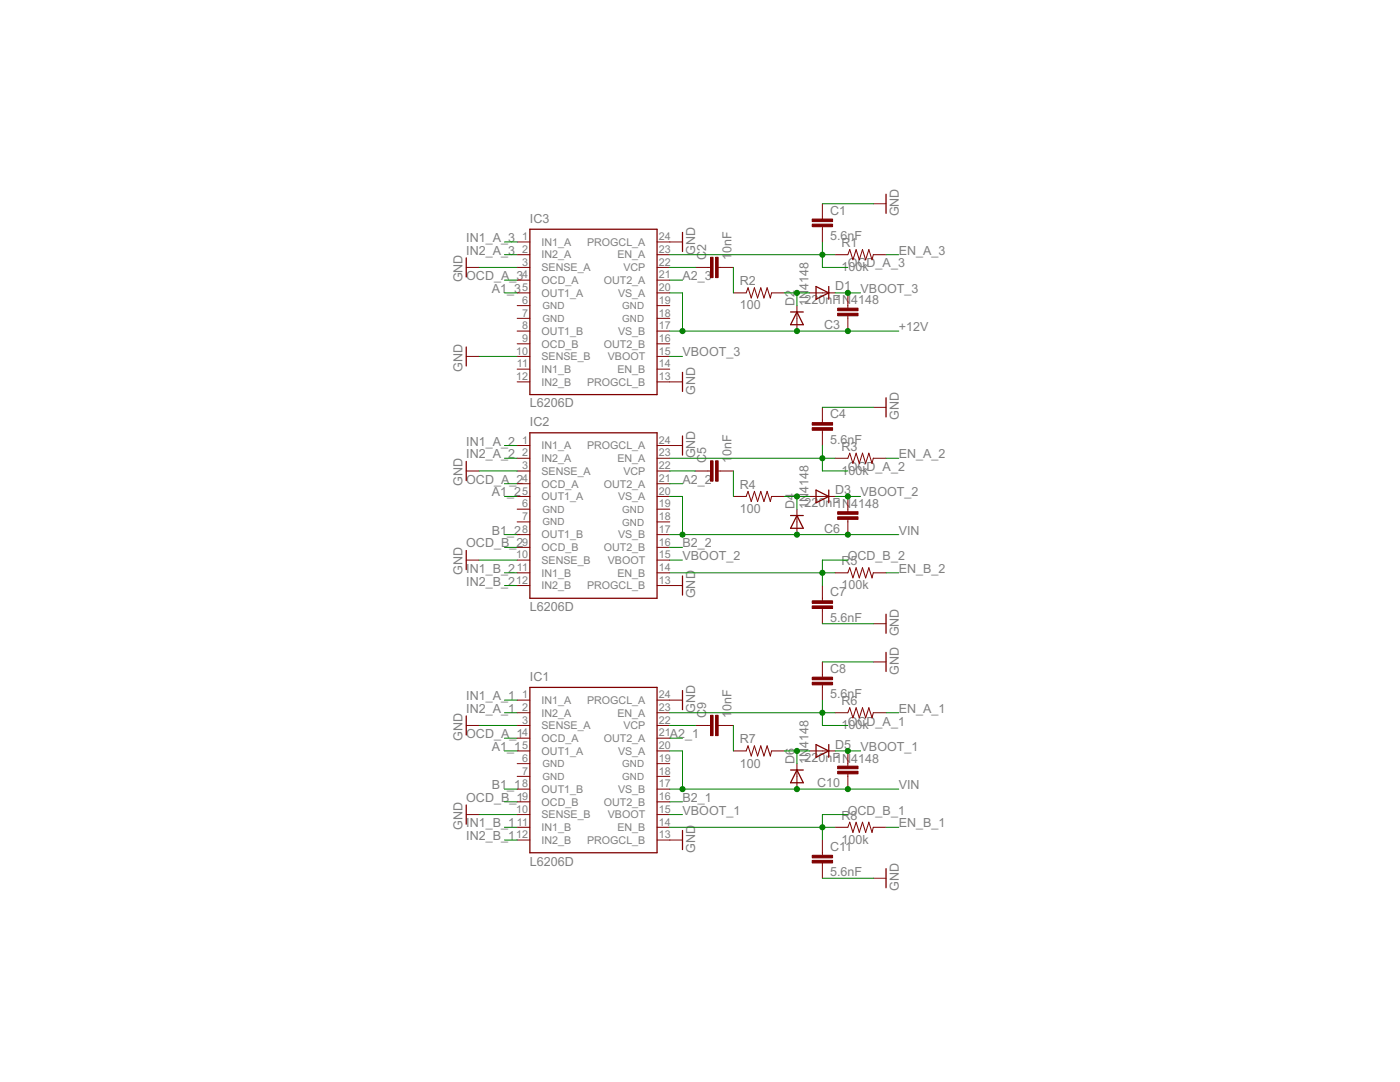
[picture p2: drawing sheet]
<svg xmlns="http://www.w3.org/2000/svg" width="279mm" height="216mm" viewBox="0 0 279 216" stroke-linecap="round" stroke-linejoin="round" font-family="sans-serif">
<g fill="none" stroke="#800000" stroke-width=".25">
<path d="M176.8 38.8v3.8M93 51.5v3.8M105.7 45.7h25.4v33h-25.4zM136.2 46.4v3.8M162.9 57.2l2.5 1.2-2.5 1.3zM165.4 57.2v2.5M93 69.2v3.8M136.2 74.3v3.8M157.8 62.3h2.5M159 62.3l1.3 2.5h-2.5zM176.8 79.4v3.8M93 92.1v3.8"/>
<path d="M105.7 86.4h25.4v33h-25.4zM136.2 87v3.8M162.9 97.8l2.5 1.3-2.5 1.2zM165.4 97.8v2.5M93 109.9v3.8M136.2 114.9v3.8M157.8 102.9h2.5M159 102.9l1.3 2.5h-2.5zM105.7 137.2h25.4v33h-25.4zM136.2 137.8v3.8M176.8 122.6v3.8M176.8 130.2v3.8"/>
<path d="M93 142.9v3.8M157.8 153.6h2.5M159 153.6l1.3 2.6h-2.5zM162.9 148.6l2.5 1.2-2.5 1.3zM165.4 148.6v2.5M93 160.6v3.8M136.2 165.7v3.8M176.8 173.3v3.8"/>
</g>
<g fill="none" stroke="#800000" stroke-width=".2">
<path d="M93 53.4h2.6M103.2 55.9h2.5M103.2 48.3h2.5M103.2 53.4h2.5M103.2 58.4h2.5M103.2 50.8h2.5M131.1 55.9h2.6M131.1 48.3h5.1M131.1 53.4h2.6M131.1 58.4h2.6M131.1 50.8h2.6M138.7 53.4h3.1"/>
<path d="M143.3 53.4h3.1M146.4 58.4h2.5l.4-1 .6 2.1 .7-2.1 .6 2.1 .6-2.1 .7 2.1 .6-2.1 .6 2.1 .3-1.1h2.5M161.6 58.4h5.1M164.1 40.7v3M164.1 45.2v3.1M166.7 50.8h2.5l.4-1 .6 2 .7-2 .6 2 .6-2 .7 2 .6-2 .6 2 .3-1h2.5M169.2 58.4v3.1M174.3 40.7h2.5M93 71.1h2.6M103.2 61h2.5M103.2 73.7h2.5M103.2 71.1h2.5"/>
<path d="M103.2 63.5h2.5M103.2 68.6h2.5M103.2 76.2h2.5M103.2 66.1h2.5M131.1 61h2.6M131.1 73.7h2.6M131.1 71.1h2.6M131.1 63.5h2.6M131.1 68.6h2.6M131.1 76.2h5.1M131.1 66.1h2.6M159 61v5.1"/>
<path d="M169.2 63v3.1M93 94h2.6M103.2 96.5h2.5M103.2 88.9h2.5M103.2 94h2.5M103.2 99.1h2.5M103.2 91.4h2.5M131.1 96.5h2.6M131.1 88.9h5.1M131.1 94h2.6M131.1 99.1h2.6M131.1 91.4h2.6"/>
<path d="M138.7 94h3.1M143.3 94h3.1M146.4 99.1h2.5l.4-1.1 .6 2.1 .7-2.1 .6 2.1 .6-2.1 .7 2.1 .6-2.1 .6 2.1 .3-1h2.5M161.6 99.1h5.1M164.1 81.3v3M164.1 85.9v3M166.7 91.4h2.5l.4-1 .6 2.1 .7-2.1 .6 2.1 .6-2.1 .7 2.1 .6-2.1 .6 2.1 .3-1.1h2.5M169.2 99.1v3M174.3 81.3h2.5M93 111.8h2.6M103.2 101.6h2.5M103.2 114.3h2.5"/>
<path d="M103.2 111.8h2.5M103.2 104.1h2.5M103.2 109.2h2.5M103.2 116.8h2.5M103.2 106.7h2.5M131.1 101.6h2.6M131.1 114.3h2.6M131.1 111.8h2.6M131.1 104.1h2.6M131.1 109.2h2.6M131.1 116.8h5.1M131.1 106.7h2.6"/>
<path d="M159 101.6v5.1M164.1 116.8v3.1M166.7 114.3h2.5l.4-1 .6 2 .7-2 .6 2 .6-2 .7 2 .6-2 .6 2 .3-1h2.5M169.2 103.6v3.1M103.2 139.7h2.5M131.1 139.7h5.1M164.1 121.4v3.1M164.1 132.1v3M164.1 136.7v3M174.3 132.1h2.5M174.3 124.5h2.5M93 144.8h2.6"/>
<path d="M103.2 147.3h2.5M103.2 144.8h2.5M103.2 152.4h2.5M103.2 149.8h2.5M103.2 154.9h2.5M103.2 160h2.5M103.2 157.5h2.5M103.2 142.2h2.5M131.1 147.3h2.6M131.1 144.8h2.6M131.1 152.4h2.6M131.1 149.8h2.6"/>
<path d="M131.1 154.9h2.6M131.1 160h2.6M131.1 157.5h2.6M131.1 142.2h2.6M138.7 144.8h3.1M143.3 144.8h3.1M146.4 149.8h2.5l.4-1 .6 2.1 .7-2.1 .6 2.1 .6-2.1 .7 2.1 .6-2.1 .6 2.1 .3-1.1h2.5M159 152.4v5.1M161.6 149.8h5.1M166.7 142.2h2.5l.4-1 .6 2 .7-2 .6 2 .6-2 .7 2 .6-2 .6 2 .3-1h2.5M169.2 149.8v3.1M169.2 154.4v3.1"/>
<path d="M93 162.5h2.6M103.2 165.1h2.5M103.2 162.5h2.5M103.2 167.6h2.5M131.1 165.1h2.6M131.1 162.5h2.6M131.1 167.6h5.1M164.1 167.6v3.1M164.1 172.2v3M166.7 165.1h2.5l.4-1 .6 2 .7-2 .6 2 .6-2 .7 2 .6-2 .6 2 .3-1h2.5M174.3 175.2h2.5"/>
</g>
<g fill="#800000" stroke="#800000" stroke-width=".2">
<path d="M162.1 136.1h4.1v.6h-4.1z"/>
<path d="M162.1 135.1h4.1v.5h-4.1z"/>
<path d="M162.1 171.7h4.1v.5h-4.1z"/>
<path d="M162.1 170.7h4.1v.5h-4.1z"/>
<path d="M167.2 152.9h4v.5h-4z"/>
<path d="M167.2 153.9h4v.5h-4z"/>
<path d="M142.8 142.7h.5v4.1h-.5z"/>
<path d="M141.8 142.7h.5v4.1h-.5z"/>
<path d="M162.1 85.3h4.1v.6h-4.1z"/>
<path d="M162.1 84.3h4.1v.5h-4.1z"/>
<path d="M162.1 120.9h4.1v.5h-4.1z"/>
<path d="M162.1 119.9h4.1v.5h-4.1z"/>
<path d="M167.2 102.1h4v.5h-4z"/>
<path d="M167.2 103.1h4v.5h-4z"/>
<path d="M142.8 91.9h.5v4.1h-.5z"/>
<path d="M141.8 91.9h.5v4.1h-.5z"/>
<path d="M162.1 44.7h4.1v.5h-4.1z"/>
<path d="M162.1 43.7h4.1v.5h-4.1z"/>
<path d="M167.2 61.5h4v.5h-4z"/>
<path d="M167.2 62.5h4v.5h-4z"/>
<path d="M142.8 51.3h.5v4.1h-.5z"/>
<path d="M141.8 51.3h.5v4.1h-.5z"/>
</g>
<g fill="none" stroke="#008000" stroke-width=".2">
<path d="M95.6 53.4h7.6M100.7 58.4h2.5M100.7 55.9h2.5M100.7 48.3h2.5M100.7 50.8h2.5M133.7 58.4h2.5v7.7M133.7 55.9h2.5M133.7 53.4h5M133.7 50.8h33M146.4 53.4v5M156.5 58.4h5.1M159 58.4v2.6"/>
<path d="M164.1 48.3v5.1h5.1M164.1 40.7h10.2M166.7 58.4h5M176.8 50.8h2.6M95.6 71.1h7.6M133.7 71.1h2.5M133.7 66.1h45.7M95.6 94h7.6M100.7 99.1h2.5M100.7 96.5h2.5M100.7 91.4h2.5M100.7 88.9h2.5"/>
<path d="M133.7 99.1h2.5v7.6M133.7 96.5h2.5M133.7 94h5M133.7 91.4h33M146.4 94v5.1M156.5 99.1h5.1M159 99.1v2.5M164.1 81.3h10.2M164.1 88.9v5.1h5.1M166.7 99.1h5M176.8 91.4h2.6M95.6 111.8h7.6"/>
<path d="M100.7 106.7h2.5M100.7 109.2h2.5M100.7 114.3h2.5M100.7 116.8h2.5M133.7 106.7h45.7M133.7 109.2h2.5M133.7 111.8h2.5M133.7 114.3h33M169.2 111.8h-5.1v5M176.8 114.3h2.6M100.7 139.7h2.5M164.1 139.7v5.1h5.1"/>
<path d="M164.1 132.1h10.2M164.1 124.5h10.2M95.6 144.8h7.6M100.7 149.8h2.5M100.7 147.3h2.5M100.7 157.5h2.5M100.7 160h2.5M100.7 142.2h2.5M133.7 149.8h2.5v7.7M133.7 147.3h2.5M133.7 157.5h45.7M133.7 160h2.5"/>
<path d="M133.7 142.2h33M133.7 144.8h5M146.4 144.8v5M156.5 149.8h5.1M159 149.8v2.6M166.7 149.8h5M176.8 142.2h2.6M95.6 162.5h7.6M100.7 165.1h2.5M100.7 167.6h2.5M133.7 165.1h33M133.7 162.5h2.5"/>
<path d="M164.1 175.2h10.2M169.2 162.5h-5.1v5.1M176.8 165.1h2.6"/>
</g>
<g fill="#008000" stroke="#008000" stroke-width=".2">
<circle cx="164.1" cy="165.1" r=".51"/>
<circle cx="164.1" cy="142.2" r=".51"/>
<circle cx="159" cy="149.8" r=".51"/>
<circle cx="169.2" cy="149.8" r=".51"/>
<circle cx="159" cy="99.1" r=".51"/>
<circle cx="164.1" cy="91.4" r=".51"/>
<circle cx="164.1" cy="114.3" r=".51"/>
<circle cx="169.2" cy="99.1" r=".51"/>
<circle cx="164.1" cy="50.8" r=".51"/>
<circle cx="159" cy="58.4" r=".51"/>
<circle cx="169.2" cy="58.4" r=".51"/>
<circle cx="169.2" cy="106.7" r=".51"/>
<circle cx="136.2" cy="106.7" r=".51"/>
<circle cx="159" cy="106.7" r=".51"/>
<circle cx="159" cy="157.5" r=".51"/>
<circle cx="169.2" cy="157.5" r=".51"/>
<circle cx="136.2" cy="157.5" r=".51"/>
<circle cx="169.2" cy="66.1" r=".51"/>
<circle cx="136.2" cy="66.1" r=".51"/>
<circle cx="159" cy="66.1" r=".51"/>
</g>
<g font-size="2.8" fill="#808080">
<text x="105.7" y="44.5">IC3</text>
<text x="165.7" y="47.9">5.6nF</text>
<text x="165.7" y="42.8">C1</text>
<text x="179.4" y="43.2" transform="rotate(-90 179.4 43.2)">GND</text>
<text x="93" y="48.3">IN1_A_3</text>
<text x="93" y="50.8">IN2_A_3</text>
<text x="138.7" y="50.8" transform="rotate(-90 138.7 50.8)">GND</text>
<text x="140.9" y="51.8" transform="rotate(-90 140.9 51.8)">C</text>
<text x="140.9" y="50" transform="rotate(-90 140.9 50)">2</text>
<text x="146" y="51.8" transform="rotate(-90 146 51.8)">1</text>
<text x="146" y="50.4" transform="rotate(-90 146 50.4)">0nF</text>
<text x="167.9" y="49.3">R1</text>
<text x="169.2" y="53.4">OCD_A_3</text>
<text x="179.4" y="50.8">EN_A_3</text>
<text x="92.3" y="56.4" transform="rotate(-90 92.3 56.4)">GND</text>
<text x="93" y="55.9">OCD_A_3</text>
<text x="98.1" y="58.4">A1_3</text>
<text x="136.2" y="55.9">A2_3</text>
<text x="147.6" y="56.9">R2</text>
<text x="161.4" y="57.8" transform="rotate(-90 161.4 57.8)">4148</text>
<text x="166.7" y="58">D1 VBOOT_3</text>
<text x="167.9" y="54.1">100k</text>
<text x="147.6" y="61.7">100</text>
<text x="158.6" y="61" transform="rotate(-90 158.6 61)">D2</text>
<text x="160.6" y="60.6">220nF1N</text>
<text x="161.4" y="61" transform="rotate(-90 161.4 61)">1N</text>
<text x="164.5" y="65.7">C3</text>
<text x="169.9" y="60.7">4148</text>
<text x="136.2" y="71.1">VBOOT_3</text>
<text x="179.4" y="66.1">+12V</text>
<text x="92.3" y="74.1" transform="rotate(-90 92.3 74.1)">GND</text>
<text x="105.7" y="81.3">L6206D</text>
<text x="138.7" y="78.7" transform="rotate(-90 138.7 78.7)">GND</text>
<text x="165.7" y="83.4">C4</text>
<text x="179.4" y="83.8" transform="rotate(-90 179.4 83.8)">GND</text>
<text x="93" y="88.9">IN1_A_2</text>
<text x="105.7" y="85.1">IC2</text>
<text x="165.7" y="88.5">5.6nF</text>
<text x="167.9" y="89.9">R3</text>
<text x="93" y="91.4">IN2_A_2</text>
<text x="138.7" y="91.4" transform="rotate(-90 138.7 91.4)">GND</text>
<text x="140.9" y="92.5" transform="rotate(-90 140.9 92.5)">C</text>
<text x="140.9" y="90.7" transform="rotate(-90 140.9 90.7)">5</text>
<text x="146" y="92.5" transform="rotate(-90 146 92.5)">1</text>
<text x="146" y="91.1" transform="rotate(-90 146 91.1)">0nF</text>
<text x="167.9" y="94.7">100k</text>
<text x="169.2" y="94">OCD_A_2</text>
<text x="179.4" y="91.4">EN_A_2</text>
<text x="92.3" y="97" transform="rotate(-90 92.3 97)">GND</text>
<text x="93" y="96.5">OCD_A_2</text>
<text x="98.1" y="99.1">A1_2</text>
<text x="136.2" y="96.5">A2_2</text>
<text x="147.6" y="97.6">R4</text>
<text x="158.6" y="101.6" transform="rotate(-90 158.6 101.6)">D4</text>
<text x="160.6" y="101.2">220nF1N</text>
<text x="161.4" y="101.6" transform="rotate(-90 161.4 101.6)">1N</text>
<text x="161.4" y="98.4" transform="rotate(-90 161.4 98.4)">4148</text>
<text x="166.7" y="98.6">D3</text>
<text x="169.9" y="101.4">4148</text>
<text x="171.7" y="99.1">VBOOT_2</text>
<text x="98.1" y="106.7">B1_2</text>
<text x="147.6" y="102.4">100</text>
<text x="164.5" y="106.3">C6</text>
<text x="179.4" y="106.7">VIN</text>
<text x="93" y="109.2">OCD_B_2</text>
<text x="136.2" y="109.2">B2_2</text>
<text x="136.2" y="111.8">VBOOT_2</text>
<text x="167.9" y="112.8">R5</text>
<text x="169.2" y="111.8">OCD_B_2</text>
<text x="92.3" y="114.8" transform="rotate(-90 92.3 114.8)">GND</text>
<text x="93" y="116.8">IN2_B_2</text>
<text x="93" y="114.3">IN1_B_2</text>
<text x="138.7" y="119.4" transform="rotate(-90 138.7 119.4)">GND</text>
<text x="165.7" y="119">C7</text>
<text x="167.9" y="117.6">100k</text>
<text x="179.4" y="114.3">EN_B_2</text>
<text x="105.7" y="121.9">L6206D</text>
<text x="165.7" y="124.1">5.6nF</text>
<text x="179.4" y="127" transform="rotate(-90 179.4 127)">GND</text>
<text x="105.7" y="135.9">IC1</text>
<text x="165.7" y="134.2">C8</text>
<text x="179.4" y="134.6" transform="rotate(-90 179.4 134.6)">GND</text>
<text x="93" y="139.7">IN1_A_1</text>
<text x="93" y="142.2">IN2_A_1</text>
<text x="138.7" y="142.2" transform="rotate(-90 138.7 142.2)">GND</text>
<text x="140.9" y="143.2" transform="rotate(-90 140.9 143.2)">C</text>
<text x="140.9" y="141.4" transform="rotate(-90 140.9 141.4)">9</text>
<text x="146" y="143.2" transform="rotate(-90 146 143.2)">1</text>
<text x="146" y="141.8" transform="rotate(-90 146 141.8)">0nF</text>
<text x="165.7" y="139.3">5.6nF</text>
<text x="167.9" y="140.7">R6</text>
<text x="179.4" y="142.2">EN_A_1</text>
<text x="92.3" y="147.8" transform="rotate(-90 92.3 147.8)">GND</text>
<text x="93" y="147.3">OCD_A_1</text>
<text x="98.1" y="149.8">A1_1</text>
<text x="133.7" y="147.3">A2_1</text>
<text x="147.6" y="148.3">R7</text>
<text x="161.4" y="149.2" transform="rotate(-90 161.4 149.2)">4148</text>
<text x="166.7" y="149.4">D5</text>
<text x="167.9" y="145.5">100k</text>
<text x="169.2" y="144.8">OCD_A_1</text>
<text x="171.7" y="149.8">VBOOT_1</text>
<text x="147.6" y="153.1">100</text>
<text x="158.6" y="152.4" transform="rotate(-90 158.6 152.4)">D6</text>
<text x="160.6" y="152">220nF1N</text>
<text x="161.4" y="152.4" transform="rotate(-90 161.4 152.4)">1N</text>
<text x="169.9" y="152.2">4148</text>
<text x="93" y="160">OCD_B_1</text>
<text x="98.1" y="157.5">B1_1</text>
<text x="136.2" y="160">B2_1</text>
<text x="163.1" y="157.1">C10</text>
<text x="179.4" y="157.5">VIN</text>
<text x="92.3" y="165.5" transform="rotate(-90 92.3 165.5)">GND</text>
<text x="93" y="165.1">IN1_B_1</text>
<text x="93" y="167.6">IN2_B_1</text>
<text x="136.2" y="162.5">VBOOT_1</text>
<text x="167.9" y="163.6">R8</text>
<text x="169.2" y="162.5">OCD_B_1</text>
<text x="179.4" y="165.1">EN_B_1</text>
<text x="105.7" y="172.7">L6206D</text>
<text x="138.7" y="170.2" transform="rotate(-90 138.7 170.2)">GND</text>
<text x="165.7" y="169.8">C11</text>
<text x="167.9" y="168.4">100k</text>
<text x="165.7" y="174.9">5.6nF</text>
<text x="179.4" y="177.8" transform="rotate(-90 179.4 177.8)">GND</text>
</g>
<g font-size="2.4" fill="#808080">
<text x="104.2" y="47.9">1</text>
<text x="131.5" y="47.9">24</text>
<text x="104.2" y="53">3</text>
<text x="104.2" y="50.5">2</text>
<text x="108.1" y="49">IN1_A</text>
<text x="108.1" y="51.6">IN2_A</text>
<text x="117.2" y="49">PROGCL_A</text>
<text x="123.2" y="51.6">EN_A</text>
<text x="131.5" y="53">22</text>
<text x="131.5" y="50.5">23</text>
<text x="104.2" y="55.5">4</text>
<text x="104.2" y="58.1">5</text>
<text x="108.1" y="56.7">OCD_A</text>
<text x="108.1" y="59.2">OUT1_A</text>
<text x="108.1" y="54.1">SENSE_A</text>
<text x="120.5" y="56.7">OUT2_A</text>
<text x="123.4" y="59.2">VS_A</text>
<text x="124.4" y="54.1">VCP</text>
<text x="131.5" y="55.5">21</text>
<text x="131.5" y="58.1">20</text>
<text x="104.2" y="60.6">6</text>
<text x="104.2" y="63.2">7</text>
<text x="104.2" y="65.7">8</text>
<text x="131.5" y="63.2">18</text>
<text x="131.5" y="60.6">19</text>
<text x="131.5" y="65.7">17</text>
<text x="103" y="70.8">10</text>
<text x="104.2" y="68.2">9</text>
<text x="108.1" y="71.9">SENSE_B</text>
<text x="108.1" y="69.4">OCD_B</text>
<text x="108.1" y="66.8">OUT1_B</text>
<text x="120.5" y="69.4">OUT2_B</text>
<text x="121.3" y="71.9">VBOOT</text>
<text x="123.4" y="66.8">VS_B</text>
<text x="131.5" y="68.2">16</text>
<text x="131.5" y="70.8">15</text>
<text x="103" y="75.9">12</text>
<text x="103.2" y="73.3">11</text>
<text x="108.1" y="74.4">IN1_B</text>
<text x="108.1" y="77">IN2_B</text>
<text x="117.2" y="77">PROGCL_B</text>
<text x="123.2" y="74.4">EN_B</text>
<text x="131.5" y="73.3">14</text>
<text x="131.5" y="75.9">13</text>
<text x="104.2" y="88.5">1</text>
<text x="108.1" y="89.7">IN1_A</text>
<text x="117.2" y="89.7">PROGCL_A</text>
<text x="131.5" y="88.5">24</text>
<text x="104.2" y="93.6">3</text>
<text x="104.2" y="91.1">2</text>
<text x="108.1" y="94.7">SENSE_A</text>
<text x="108.1" y="92.2">IN2_A</text>
<text x="123.2" y="92.2">EN_A</text>
<text x="124.4" y="94.7">VCP</text>
<text x="131.5" y="93.6">22</text>
<text x="131.5" y="91.1">23</text>
<text x="104.2" y="101.2">6</text>
<text x="104.2" y="96.2">4</text>
<text x="104.2" y="98.7">5</text>
<text x="108.1" y="97.3">OCD_A</text>
<text x="108.1" y="99.8">OUT1_A</text>
<text x="120.5" y="97.3">OUT2_A</text>
<text x="123.4" y="99.8">VS_A</text>
<text x="131.5" y="96.2">21</text>
<text x="131.5" y="101.2">19</text>
<text x="131.5" y="98.7">20</text>
<text x="104.2" y="103.8">7</text>
<text x="104.2" y="106.3">8</text>
<text x="108.1" y="107.4">OUT1_B</text>
<text x="123.4" y="107.4">VS_B</text>
<text x="131.5" y="103.8">18</text>
<text x="131.5" y="106.3">17</text>
<text x="103" y="111.4">10</text>
<text x="103.2" y="113.9">11</text>
<text x="104.2" y="108.9">9</text>
<text x="108.1" y="112.5">SENSE_B</text>
<text x="108.1" y="110">OCD_B</text>
<text x="120.5" y="110">OUT2_B</text>
<text x="121.3" y="112.5">VBOOT</text>
<text x="131.5" y="113.9">14</text>
<text x="131.5" y="108.9">16</text>
<text x="131.5" y="111.4">15</text>
<text x="103" y="116.5">12</text>
<text x="108.1" y="115.1">IN1_B</text>
<text x="108.1" y="117.6">IN2_B</text>
<text x="117.2" y="117.6">PROGCL_B</text>
<text x="123.2" y="115.1">EN_B</text>
<text x="131.5" y="116.5">13</text>
<text x="104.2" y="139.3">1</text>
<text x="104.2" y="141.9">2</text>
<text x="108.1" y="140.5">IN1_A</text>
<text x="108.1" y="143">IN2_A</text>
<text x="117.2" y="140.5">PROGCL_A</text>
<text x="123.2" y="143">EN_A</text>
<text x="131.5" y="139.3">24</text>
<text x="131.5" y="141.9">23</text>
<text x="104.2" y="147">4</text>
<text x="104.2" y="149.5">5</text>
<text x="104.2" y="144.4">3</text>
<text x="108.1" y="148.1">OCD_A</text>
<text x="108.1" y="145.5">SENSE_A</text>
<text x="120.5" y="148.1">OUT2_A</text>
<text x="124.4" y="145.5">VCP</text>
<text x="131.5" y="147">21</text>
<text x="131.5" y="144.4">22</text>
<text x="131.5" y="149.5">20</text>
<text x="104.2" y="152">6</text>
<text x="104.2" y="154.6">7</text>
<text x="108.1" y="150.6">OUT1_A</text>
<text x="123.4" y="150.6">VS_A</text>
<text x="131.5" y="154.6">18</text>
<text x="131.5" y="152">19</text>
<text x="104.2" y="159.6">9</text>
<text x="104.2" y="157.1">8</text>
<text x="108.1" y="160.8">OCD_B</text>
<text x="108.1" y="158.2">OUT1_B</text>
<text x="120.5" y="160.8">OUT2_B</text>
<text x="123.4" y="158.2">VS_B</text>
<text x="131.5" y="159.6">16</text>
<text x="131.5" y="157.1">17</text>
<text x="103" y="162.2">10</text>
<text x="103" y="167.3">12</text>
<text x="103.2" y="164.7">11</text>
<text x="108.1" y="163.3">SENSE_B</text>
<text x="108.1" y="165.8">IN1_B</text>
<text x="121.3" y="163.3">VBOOT</text>
<text x="123.2" y="165.8">EN_B</text>
<text x="131.5" y="164.7">14</text>
<text x="131.5" y="162.2">15</text>
<text x="131.5" y="167.3">13</text>
<text x="108.1" y="168.4">IN2_B</text>
<text x="117.2" y="168.4">PROGCL_B</text>
</g>
<g font-size="2.2" fill="#808080">
<text x="108.3" y="61.7">GND</text>
<text x="108.3" y="64.2">GND</text>
<text x="124.2" y="61.7">GND</text>
<text x="124.2" y="64.2">GND</text>
<text x="108.3" y="102.3">GND</text>
<text x="108.3" y="104.8">GND</text>
<text x="124.2" y="102.3">GND</text>
<text x="124.2" y="104.9">GND</text>
<text x="108.3" y="153.1">GND</text>
<text x="108.3" y="155.6">GND</text>
<text x="124.2" y="153.1">GND</text>
<text x="124.2" y="155.6">GND</text>
</g>
</svg>
